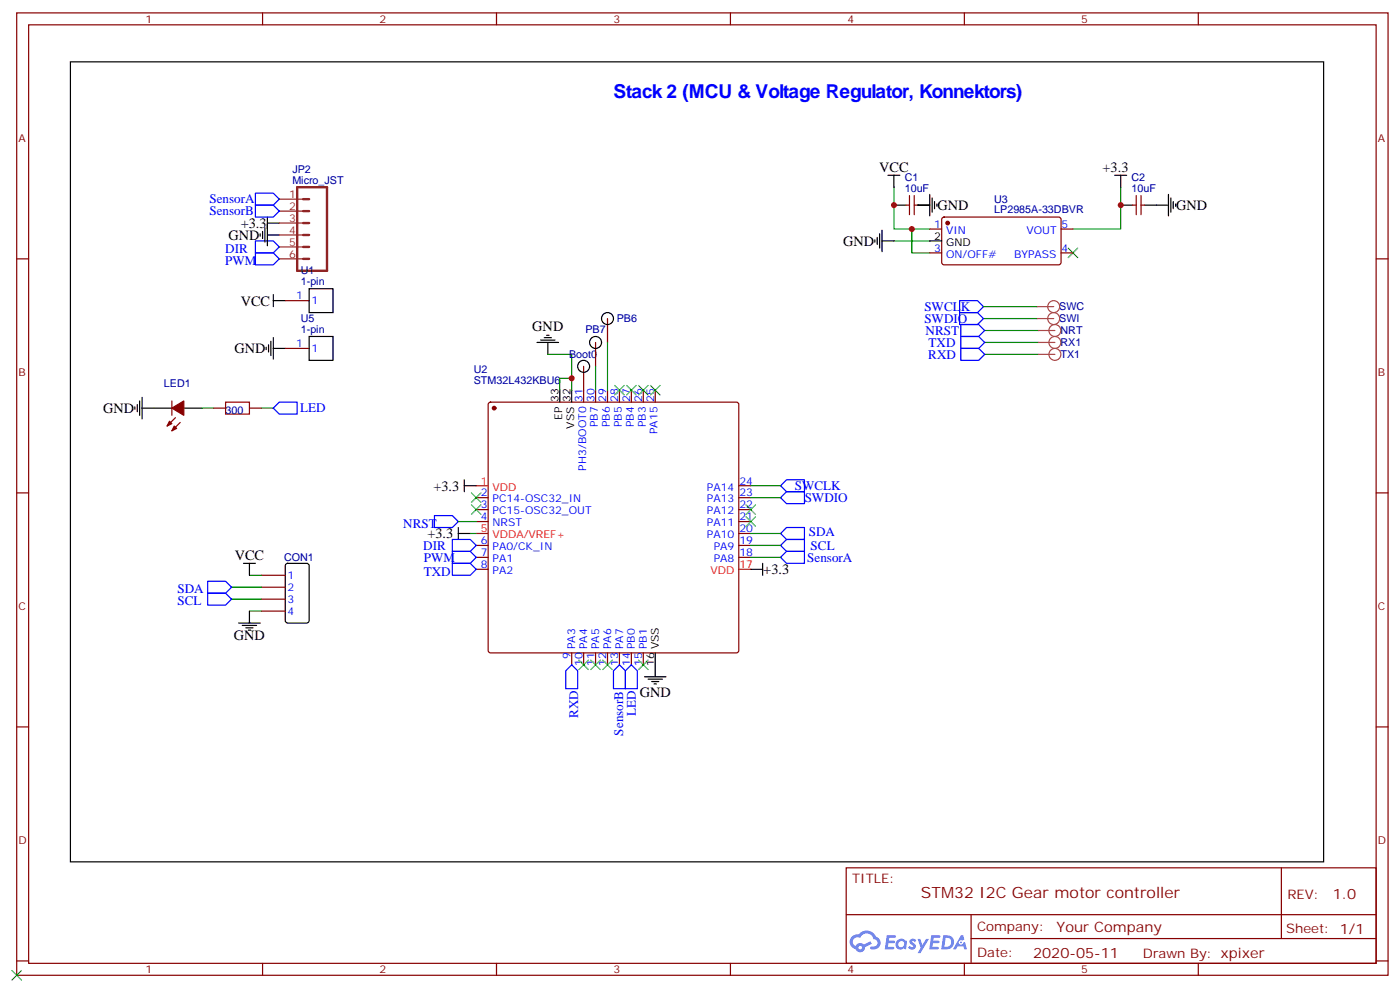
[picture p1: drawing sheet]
<svg xmlns="http://www.w3.org/2000/svg" width="414mm" height="293mm" viewBox="0 0 414 293" stroke-linecap="round" stroke-linejoin="round" font-family="sans-serif">
<g fill="none" stroke="#870000" stroke-width=".35">
<path d="M4.9 3.8h405.4v284.3h-405.4zM8.5 7.3h398.3v277.3h-398.3zM77.6 3.8v3.5M146.8 3.8v3.5M215.9 3.8v3.5M285 3.8v3.5M354.2 3.8v3.5M4.9 76.5h3.6M406.8 76.5h3.5M4.9 145.6h3.6M406.8 145.6h3.5M4.9 214.8h3.6"/>
<path d="M406.8 214.8h3.5M250.1 256.4h156.7v28.2h-156.7zM378.7 256.4l.1 20.9M250.2 270.2h156.4M287 277.3h119.6M287 270.2v14.2M4.9 283.9h3.6M77.6 284.6v3.5M146.8 284.6v3.5M215.9 284.6v3.5M285 284.6v3.5M354.2 284.6v3.5"/>
<path d="M406.8 283.9h3.5"/>
</g>
<g fill="#5487ff">
<path d="M269.1 277.6a1.22 1.22 0 0 1 1.7 .2l-.4 .6a.47 .47 0 0 0-.3-.4 .47 .47 0 0 0-.5 .2l.2 .2a1.14 1.14 0 0 1 .7 1.8 1.14 1.14 0 0 1-1.9 0l-.2-.2 .5-.6 .7 .5a.29 .29 0 0 0 .4-.3 .29 .29 0 0 0-.3-.3 1.04 1.04 0 0 1-.6-1.7z"/>
<path d="M262.1 276.3h2.4l.3 .2-.1 .5-1.9 .1-.1 .8h1.5l.4 .4-.4 .4h-1.6l-.2 1.1h1.8l.1 .3-.1 .3-2.7 .1z"/>
<path d="M275.3 276.3h2.3l.3 .2-.1 .5-1.8 .1-.1 .8h1.5l.3 .4-.4 .4h-1.5l-.2 1.1h1.7l.2 .3-.2 .3-2.6 .1z"/>
<path d="M284 276.3h.7l.3 1.3-.6 .3a.69 .69 0 0 0-1 .3 .69 .69 0 0 0 .5 .9 .69 .69 0 0 0 .8-.6l.5-.2 .6 2.2h-.8l-.2-.9h-1.8l-.4 .9h-.9z"/>
<path d="M271.2 277.4h.8l.6 1.8 1.1-1.8h.9l-2.5 4.2h-.9l.9-1.5z"/>
<path d="M278.8 276.3l-.6 4.2h1.4a2.11 2.11 0 0 0 2.4-2.1 2.11 2.11 0 0 0-2.5-2.1zM279.5 277.1a1.39 1.39 0 0 1 1.7 1.4 1.39 1.39 0 0 1-1.8 1.3h-.3z"/>
<path d="M265.1 277.9a1.54 1.54 0 0 0-.1 2.2 1.54 1.54 0 0 0 2.2 .1l.6 .3 .3-2.3-.2-.3h-.4a1.49 1.49 0 0 0-2.4 0zM265.4 278.9a.94 .94 0 0 1 1.8 0 .94 .94 0 0 1-1.8 0z"/>
<path d="M251.8 276.7a2.18 2.18 0 0 0 1.1 3.7 1.44 1.44 0 0 0 1.6 .9 1.44 1.44 0 0 0 1.2-1.4l2-1.1-.4-.7-2 1a1.47 1.47 0 0 0-2.4 .4 1.39 1.39 0 0 1-.7-1.9 1.39 1.39 0 0 1 2-.5 2.12 2.12 0 0 1 2.2-1.3 2.12 2.12 0 0 1 1.9 1.7 1.14 1.14 0 0 1 1.1 1.4 1.14 1.14 0 0 1-1.7 .7 .43 .43 0 0 0-.5 .4 .43 .43 0 0 0 .4 .5 1.98 1.98 0 0 0 2.5-1.2 1.98 1.98 0 0 0-1.2-2.6 3.1 3.1 0 0 0-5.3-.6l-.8 .1zM253.7 280a.55 .55 0 0 1 1.1 0 .55 .55 0 0 1-1.1 0z"/>
<circle cx="284" cy="278.4" r=".26"/>
</g>
<g fill="none" stroke="#3c3" stroke-width=".35">
<path d="M315.7 73.3l2.9 2.8M318.6 73.3l-2.9 2.8M181.7 113.9l2.8 2.8M184.5 113.9l-2.8 2.8M185.2 113.9l2.8 2.8M188 113.9l-2.8 2.8M188.7 113.9l2.9 2.8M191.6 113.9l-2.9 2.8M192.3 113.9l2.8 2.8M195.1 113.9l-2.8 2.8M139.3 149.2l2.9 2.8M139.3 145.6l2.9 2.8"/>
<path d="M142.2 149.2l-2.9 2.8M142.2 145.6l-2.9 2.8M220.5 149.2l2.8 2.8M220.5 152.7l2.8 2.8M223.3 149.2l-2.8 2.8M223.3 152.7l-2.8 2.8M171.1 195l2.8 2.8M173.9 195l-2.8 2.8M174.6 195l2.8 2.8M177.4 195l-2.8 2.8M178.2 195l2.8 2.8M181 195l-2.8 2.8"/>
<path d="M188.7 195l2.9 2.8M191.6 195l-2.9 2.8M3.5 286.7l2.8 2.9M6.3 286.7l-2.8 2.9"/>
</g>
<g fill="none" stroke="#000" stroke-width=".35">
<path d="M20.8 18.3h370.4v236.3h-370.4zM262.5 51.8h3.5M264.2 51.8v3.5M274.8 57.4v6.4M275.5 58.5v4.2M276.2 59.5v2.2M329.5 51.8h3.5M331.3 51.8v3.5M345.4 57.4v6.4M346.1 58.5v4.2M346.8 59.5v2.2M76.9 69.1v.7"/>
<path d="M77.6 68.4v2.1M78.3 67.3v4.2M79 69.4h3.5M79 64.1v8.5M79 65.9h3.5M258.6 70.8v.7M259.3 70.1v2.1M260 69.1v4.2M260.7 71.2h3.5M260.7 68v6.4M264.2 60.6h3.6M271.3 60.6h3.5"/>
<path d="M274.8 71.2h3.5M276.9 60.3v.7M331.3 60.6h3.5M338.3 60.6h7.1M347.5 60.3v.7M80.8 87.1v3.5M80.8 99.8v6.3M80.8 88.8h3.5M91.4 99.4h7v7.1h-7zM91.4 85.3h7v7.1h-7zM160.9 99.8h2.1M161.6 99.1h.7"/>
<path d="M40.6 119.5v2.1M41.3 118.5v4.2M42 117.4v6.4M78.7 102.6v.7M79.4 101.9v2.1M80.1 100.8v4.3M80.8 102.9h3.5M158.7 101.2h6.4M159.8 100.5h4.2M161.9 101.2v3.5M165.5 115.3v3.5M169 115.3v3.5"/>
<path d="M39.9 120.2v.7M42 120.6h8.8M54.3 120.6h5.3M135.5 157.6h3.5M135.5 155.9v3.5M137.2 143.5h3.6M137.2 141.7v3.6M72 166.4h3.5M73.7 166.4v3.6M84.5 166.6l.5-.2h5.7l.6 .5 .1 16.5-.5 .6-5.9 .1-.6-.5-.1-16.5zM221.9 168.2h3.5M225.4 166.4v3.6"/>
<path d="M70.6 184.1h6.3M71.6 184.8h4.2M72.7 185.5h2.1M73.4 186.2h.7M73.7 180.6v3.5M190.5 200h6.3M193.7 192.9v7.1M191.6 200.7h4.2M192.6 201.4h2.1M193.3 202.1h.7"/>
<circle cx="179.6" cy="94.1" r="1.76"/>
<circle cx="172.5" cy="108.2" r="1.76"/>
<circle cx="176" cy="101.2" r="1.76"/>
</g>
<g fill="#870000" stroke="#870000" stroke-width=".35">
<path d="M50.8 120.6l3.5-2.1v4.2z"/>
<path d="M50.1 124.5l.7 .7-1.4 .7z"/>
<path d="M51.5 125.9l.7 .7-1.4 .7z"/>
<circle cx="280.1" cy="65.9" r=".53"/>
<circle cx="146" cy="120.6" r=".53"/>
</g>
<g fill="none" stroke="#870000" stroke-width=".35">
<path d="M268.8 57.8v5.6M270.2 57.8v5.6M335.8 57.8v5.6M337.3 57.8v5.6M267.8 60.6h1M270.2 60.6h1.1M274.8 67.7h3.5M274.8 74.7h3.5M278.6 64.3l.4-.2 34.2 .1 .4 .6v13l-.7 .4h-34.1l-.5-.7v-12.7zM313.6 67.7h3.5M313.6 74.7h3.5M334.8 60.6h1"/>
<path d="M337.3 60.6h1M84.3 88.8h7.1M179.6 94.1v7.1M50.8 118.5v4.2M84.3 102.9h7.1M144.5 119l.5-.2h72.7l.5 .2 .2 .5v72.7l-.3 .5-.4 .2h-72.7l-.5-.2-.2-.5v-72.7zM172.5 108.2v10.6M176 101.2v7M176 115.3v3.5M179.6 115.3v3.5M183.1 115.3v3.5M186.6 115.3v3.5"/>
<path d="M190.1 115.3v3.5M193.7 115.3v3.5M51.9 123.4l-2.5 2.5M53.3 124.8l-2.5 2.5M63.1 120.6h3.6M73.7 120.6h3.6M140.8 147h3.5M140.8 150.6h3.5M140.8 154.1h3.5M218.4 147h3.5M218.4 150.6h3.5M218.4 154.1h3.5"/>
<path d="M218.4 157.6h3.5M218.4 143.5h3.5M77.3 170h7M77.3 173.5h7M77.3 177h7M140.8 161.1h3.5M140.8 164.7h3.5M140.8 168.2h3.5M218.4 161.1h3.5M218.4 164.7h3.5M77.3 180.6h7M169 192.9v3.5"/>
<path d="M172.5 192.9v3.5M176 192.9v3.5M179.6 192.9v3.5M183.1 192.9v3.5M186.6 192.9v3.5M190.1 192.9v3.5"/>
</g>
<g fill="none" stroke="#008700" stroke-width=".35">
<path d="M264.2 55.3v12.4h10.6M331.3 55.3v12.4h-14.2M264.2 71.2h10.6M269.5 67.7v7h5.3M271.3 60.6h3.5M290.7 94.1h15.9M290.7 90.6h15.9M291 97.6h15.9M161.9 104.7h7.1v10.6M169 111.8h-3.5v3.5M176 108.2v7.1M179.6 101.2v14.1"/>
<path d="M291 104.7h15.9M291 101.2h15.9M59.6 120.6h3.5M77.3 120.6h3.5M135.5 154.1h5.3M139 157.6h1.8M221.9 143.5h8.8M221.9 157.6h8.8M221.9 147h8.8M68.4 177h8.9M68.4 173.5h8.9M73.7 170h3.6"/>
<path d="M221.9 161.1h8.8M221.9 164.7h8.8M73.7 180.6h3.6"/>
</g>
<path d="M306.6 94.1h4.8M306.6 90.6h4.8M306.9 97.6h4.9M311.3 95.9a1.76 1.76 0 0 1-1.3-2.8 1.76 1.76 0 0 1 3 .2 1.76 1.76 0 0 1-1.6 2.6M311.3 92.4a1.76 1.76 0 0 1-1.3-2.8 1.76 1.76 0 0 1 3 .2 1.76 1.76 0 0 1-1.6 2.6M311.6 99.4a1.76 1.76 0 0 1-1.3-2.7 1.76 1.76 0 0 1 3.1 .1 1.76 1.76 0 0 1-1.6 2.6M306.9 104.7h4.9M306.9 101.2h4.9M311.6 106.5a1.76 1.76 0 0 1-1.3-2.8 1.76 1.76 0 0 1 3.1 .2 1.76 1.76 0 0 1-1.6 2.6M311.6 102.9a1.76 1.76 0 0 1-1.3-2.7 1.76 1.76 0 0 1 3.1 .1 1.76 1.76 0 0 1-1.6 2.6" fill="none" stroke="#a64a4a" stroke-width=".35"/>
<g fill="none" stroke="#00f" stroke-width=".35">
<path d="M75.5 57.1h5.3l1.7 1.7-1.7 1.8h-5.3zM75.5 74.7h5.3l1.7 1.8-1.7 1.7h-5.3zM75.5 71.2h5.3l1.7 1.8-1.7 1.7h-5.3zM75.5 60.6h5.3l1.7 1.8-1.7 1.7h-5.3zM283.6 92.4h5.3l1.8 1.7-1.8 1.8h-5.3zM283.6 88.8h5.3l1.8 1.8-1.8 1.8h-5.3zM284 99.4h5.3l1.7 1.8-1.7 1.7h-5.3zM284 95.9h5.3l1.7 1.7-1.7 1.8h-5.3zM284 102.9h5.3l1.7 1.8-1.7 1.8h-5.3zM80.8 120.6l1.7-1.8h5.3v3.5h-5.3zM128.4 152.3h5.3l1.8 1.8-1.8 1.8h-5.3zM133.7 159.4h5.3l1.8 1.7-1.8 1.8h-5.3z"/>
<path d="M230.7 143.5l1.8-1.8h5.3v3.6h-5.3zM230.7 147l1.8-1.7h5.3v3.5h-5.3zM232.5 155.9h5.3v3.5h-5.3l-1.8-1.8zM61.4 175.3h5.3l1.7 1.7-1.7 1.8h-5.3zM61.4 171.7h5.3l1.7 1.8-1.7 1.8h-5.3zM133.7 162.9h5.3l1.8 1.8-1.8 1.7h-5.3zM133.7 166.4h5.3l1.8 1.8-1.8 1.8h-5.3zM230.7 161.1l1.8-1.7h5.3v3.5h-5.3zM230.7 164.7l1.8-1.8h5.3v3.5h-5.3zM167.2 198.2l1.8-1.8 1.7 1.8v5.3h-3.5zM183.1 196.4l1.8 1.8v5.3h-3.6v-5.3zM186.6 196.4l1.8 1.8v5.3h-3.5v-5.3z"/>
</g>
<path d="M66.7 118.8h7v3.5h-7z" fill="none" stroke="#a10000" stroke-width=".35"/>
<path d="M87.8 55.3h8.9v24.7h-8.9zM89.6 58.8h1.8M89.6 62.4h1.8M89.6 65.9h1.8M89.6 69.4h1.8M89.6 73h1.8M89.6 76.5h1.8" fill="none" stroke="#8c2424" stroke-width=".71"/>
<path d="M82.5 58.8h7.1M82.5 62.4h7.1M82.5 65.9h7.1M82.5 69.4h7.1M82.5 73h7.1M82.5 76.5h7.1" fill="none" stroke="#8c2424" stroke-width=".35"/>
<path d="M140.8 143.5h3.5M140.8 157.6h3.5M218.4 168.2h3.5" fill="none" stroke="#f00" stroke-width=".35"/>
<g fill="#c00">
<circle cx="331.3" cy="60.6" r=".88"/>
<circle cx="264.2" cy="60.6" r=".88"/>
<circle cx="269.5" cy="67.7" r=".88"/>
<circle cx="169" cy="111.8" r=".88"/>
</g>
<text font-size="5.6" fill="#00f" x="181.3" y="28.9">Stack 2 (MCU &amp; Voltage Regulator, Konnektors)</text>
<text font-size="4.6" fill="#800" x="272.2" y="265.4">STM32 I2C Gear motor controller</text>
<g font-size="4.2">
<text x="259.9" y="50.7">VCC</text>
<text x="325.9" y="50.7">+3.3</text>
<text x="277.1" y="62">GND</text>
<text x="347.7" y="62">GND</text>
<text x="67.6" y="70.8">GND</text>
<text x="71.2" y="67.3">+3.3</text>
<text x="249.2" y="72.6">GND</text>
<text x="71.1" y="90.3">VCC</text>
<text x="157.3" y="97.9">GND</text>
<text x="69.3" y="104.4">GND</text>
<text x="30.5" y="122">GND</text>
<text x="128.1" y="145">+3.3</text>
<text x="126.3" y="159.1">+3.3</text>
<text x="69.4" y="165.4">VCC</text>
<text x="225.6" y="169.6">+3.3</text>
<text x="69.1" y="189">GND</text>
<text x="189.1" y="206">GND</text>
</g>
<g font-size="4.2" fill="#800">
<text x="393.9" y="265.7">1.0</text>
<text x="312.3" y="275.2">Your Company</text>
<text x="305.4" y="283">2020-05-11</text>
</g>
<g font-size="3.9" fill="#00f">
<text x="61.9" y="60.1">SensorA</text>
<text x="61.9" y="63.6">SensorB</text>
<text x="66.6" y="74.7">DIR</text>
<text x="66.6" y="78.2">PWM</text>
<text x="273.2" y="95.4">SWDIO</text>
<text x="273.2" y="91.9">SWCLK</text>
<text x="273.6" y="98.9">NRST</text>
<text x="274.4" y="106">RXD</text>
<text x="274.5" y="102.5">TXD</text>
<text x="88.7" y="121.8">LED</text>
<text x="234.9" y="144.7">SWCLK</text>
<text x="237.8" y="148.3">SWDIO</text>
<text x="119.2" y="155.9">NRST</text>
<text x="239.1" y="158.4">SDA</text>
<text x="125.1" y="162.5">DIR</text>
<text x="125.3" y="166">PWM</text>
<text x="238.6" y="166.1">SensorA</text>
<text x="239.6" y="162.4">SCL</text>
<text x="125.2" y="170.1">TXD</text>
<text x="52.5" y="178.7">SCL</text>
<text x="52.5" y="175.2">SDA</text>
<text x="170.9" y="212.2" transform="rotate(-90 170.9 212.2)">RXD</text>
<text x="187.9" y="211.5" transform="rotate(-90 187.9 211.5)">LED</text>
<text x="184.2" y="217.3" transform="rotate(-90 184.2 217.3)">SensorB</text>
</g>
<g font-size="3.9" fill="#800">
<text x="251.9" y="261">TITLE:</text>
<text x="380.5" y="265.7">REV:</text>
<text x="288.8" y="275.2">Company:</text>
<text x="380.2" y="275.8">Sheet: 1/1</text>
<text x="288.8" y="282.9">Date:</text>
<text x="337.8" y="282.9">Drawn By: xpixer</text>
</g>
<g font-size="3.2" fill="#800">
<text x="43" y="6.8">1</text>
<text x="112.2" y="6.8">2</text>
<text x="181.3" y="6.8">3</text>
<text x="250.5" y="6.8">4</text>
<text x="319.6" y="6.8">5</text>
<text x="5.5" y="41.9">A</text>
<text x="407.3" y="41.9">A</text>
<text x="5.5" y="111.1">B</text>
<text x="407.3" y="111.1">B</text>
<text x="5.5" y="180.2">C</text>
<text x="407.3" y="180.2">C</text>
<text x="5.5" y="249.3">D</text>
<text x="407.3" y="249.3">D</text>
<text x="43" y="287.6">1</text>
<text x="112.2" y="287.6">2</text>
<text x="181.3" y="287.6">3</text>
<text x="250.5" y="287.6">4</text>
<text x="319.6" y="287.6">5</text>
</g>
<g font-size="3.2" fill="#000080">
<text x="86.4" y="51.1">JP2</text>
<text x="267.4" y="53.5">C1</text>
<text x="334.4" y="53.5">C2</text>
<text x="86.4" y="54.3">Micro_JST</text>
<text x="267.4" y="56.7">10uF</text>
<text x="293.9" y="59.9">U3</text>
<text x="334.4" y="56.7">10uF</text>
<text x="293.9" y="63.1">LP2985A-33DBVR</text>
<text x="88.9" y="81">U1</text>
<text x="88.9" y="84.2">1-pin</text>
<text x="88.9" y="95.1">U5</text>
<text x="182.3" y="95.2">PB6</text>
<text x="313.1" y="95.3">SWI</text>
<text x="313.1" y="91.7">SWC</text>
<text x="88.9" y="98.4">1-pin</text>
<text x="173" y="98.4">PB7</text>
<text x="313.5" y="98.8">NRT</text>
<text x="168.2" y="105.8">Boot0</text>
<text x="313.5" y="105.8">TX1</text>
<text x="313.5" y="102.3">RX1</text>
<text x="140.1" y="113.4">STM32L432KBU6</text>
<text x="140.1" y="110.2">U2</text>
<text x="48.4" y="114.2">LED1</text>
<text x="66.7" y="122.3">300</text>
<text x="84" y="165.9">CON1</text>
</g>
<g font-size="3.2" fill="#8d2323">
<text x="85.5" y="58.5">1</text>
<text x="85.5" y="62">2</text>
<text x="85.5" y="65.5">3</text>
<text x="85.5" y="69.1">4</text>
<text x="85.5" y="72.6">5</text>
<text x="85.5" y="76.1">6</text>
</g>
<g font-size="3.2" fill="#00f">
<text x="276.1" y="67.3">1</text>
<text x="279.6" y="69.1">VIN</text>
<text x="303.4" y="69.1">VOUT</text>
<text x="313.8" y="67.3">5</text>
<text x="276.1" y="74.4">3</text>
<text x="279.6" y="76.1">ON/OFF#</text>
<text x="299.8" y="76.1">BYPASS</text>
<text x="313.8" y="74.4">4</text>
<text x="87.6" y="88.5">1</text>
<text x="92.1" y="89.9">1</text>
<text x="87.6" y="102.6">1</text>
<text x="92.1" y="104">1</text>
<text x="172.2" y="118.6" transform="rotate(-90 172.2 118.6)">31</text>
<text x="175.7" y="118.6" transform="rotate(-90 175.7 118.6)">30</text>
<text x="179.2" y="118.6" transform="rotate(-90 179.2 118.6)">29</text>
<text x="182.7" y="118.6" transform="rotate(-90 182.7 118.6)">28</text>
<text x="186.3" y="118.6" transform="rotate(-90 186.3 118.6)">27</text>
<text x="189.8" y="118.6" transform="rotate(-90 189.8 118.6)">26</text>
<text x="193.3" y="118.6" transform="rotate(-90 193.3 118.6)">25</text>
<text x="176.7" y="126.2" transform="rotate(-90 176.7 126.2)">PB7</text>
<text x="180.3" y="126.2" transform="rotate(-90 180.3 126.2)">PB6</text>
<text x="183.8" y="126.2" transform="rotate(-90 183.8 126.2)">PB5</text>
<text x="187.3" y="126.2" transform="rotate(-90 187.3 126.2)">PB4</text>
<text x="190.9" y="126.2" transform="rotate(-90 190.9 126.2)">PB3</text>
<text x="194.4" y="128.2" transform="rotate(-90 194.4 128.2)">PA15</text>
<text x="173.2" y="139" transform="rotate(-90 173.2 139)">PH3/BOOT0</text>
<text x="218.5" y="143.2">24</text>
<text x="142.1" y="146.7">2</text>
<text x="145.6" y="148.4">PC14-OSC32_IN</text>
<text x="209" y="148.4">PA13</text>
<text x="209" y="144.9">PA14</text>
<text x="218.5" y="146.7">23</text>
<text x="142.1" y="150.2">3</text>
<text x="142.1" y="153.7">4</text>
<text x="145.6" y="152">PC15-OSC32_OUT</text>
<text x="145.6" y="155.5">NRST</text>
<text x="209" y="155.5">PA11</text>
<text x="209" y="152">PA12</text>
<text x="218.5" y="153.7">21</text>
<text x="218.5" y="150.2">22</text>
<text x="142.1" y="160.8">6</text>
<text x="209" y="159">PA10</text>
<text x="218.5" y="160.8">19</text>
<text x="218.5" y="157.3">20</text>
<text x="142.1" y="164.3">7</text>
<text x="142.1" y="167.9">8</text>
<text x="145.6" y="162.6">PA0/CK_IN</text>
<text x="145.6" y="166.1">PA1</text>
<text x="211" y="166.1">PA8</text>
<text x="211" y="162.6">PA9</text>
<text x="218.5" y="164.3">18</text>
<text x="85" y="171">1</text>
<text x="145.6" y="169.6">PA2</text>
<text x="85" y="174.6">2</text>
<text x="85" y="178.1">3</text>
<text x="85" y="181.6">4</text>
<text x="170" y="191.8" transform="rotate(-90 170 191.8)">PA3</text>
<text x="173.6" y="191.8" transform="rotate(-90 173.6 191.8)">PA4</text>
<text x="177.1" y="191.8" transform="rotate(-90 177.1 191.8)">PA5</text>
<text x="180.6" y="191.8" transform="rotate(-90 180.6 191.8)">PA6</text>
<text x="184.1" y="191.8" transform="rotate(-90 184.1 191.8)">PA7</text>
<text x="187.7" y="191.8" transform="rotate(-90 187.7 191.8)">PB0</text>
<text x="191.2" y="191.8" transform="rotate(-90 191.2 191.8)">PB1</text>
<text x="168.6" y="194.7" transform="rotate(-90 168.6 194.7)">9</text>
<text x="172.2" y="196.8" transform="rotate(-90 172.2 196.8)">10</text>
<text x="175.7" y="196.8" transform="rotate(-90 175.7 196.8)">11</text>
<text x="179.2" y="196.8" transform="rotate(-90 179.2 196.8)">12</text>
<text x="182.7" y="196.8" transform="rotate(-90 182.7 196.8)">13</text>
<text x="186.3" y="196.8" transform="rotate(-90 186.3 196.8)">14</text>
<text x="189.8" y="196.8" transform="rotate(-90 189.8 196.8)">15</text>
</g>
<g font-size="3.2">
<text x="276.1" y="70.8">2</text>
<text x="279.6" y="72.6">GND</text>
<text x="165.1" y="118.6" transform="rotate(-90 165.1 118.6)">33</text>
<text x="168.6" y="118.6" transform="rotate(-90 168.6 118.6)">32</text>
<text x="166.2" y="124" transform="rotate(-90 166.2 124)">EP</text>
<text x="169.7" y="126.6" transform="rotate(-90 169.7 126.6)">VSS</text>
<text x="194.7" y="191.8" transform="rotate(-90 194.7 191.8)">VSS</text>
<text x="193.3" y="196.8" transform="rotate(-90 193.3 196.8)">16</text>
</g>
<g font-size="3.2" fill="#f00">
<text x="142.1" y="143.2">1</text>
<text x="145.6" y="144.9">VDD</text>
<text x="142.1" y="157.3">5</text>
<text x="145.6" y="159">VDDA/VREF+</text>
<text x="218.5" y="167.9">17</text>
<text x="210" y="169.6">VDD</text>
</g>
</svg>
